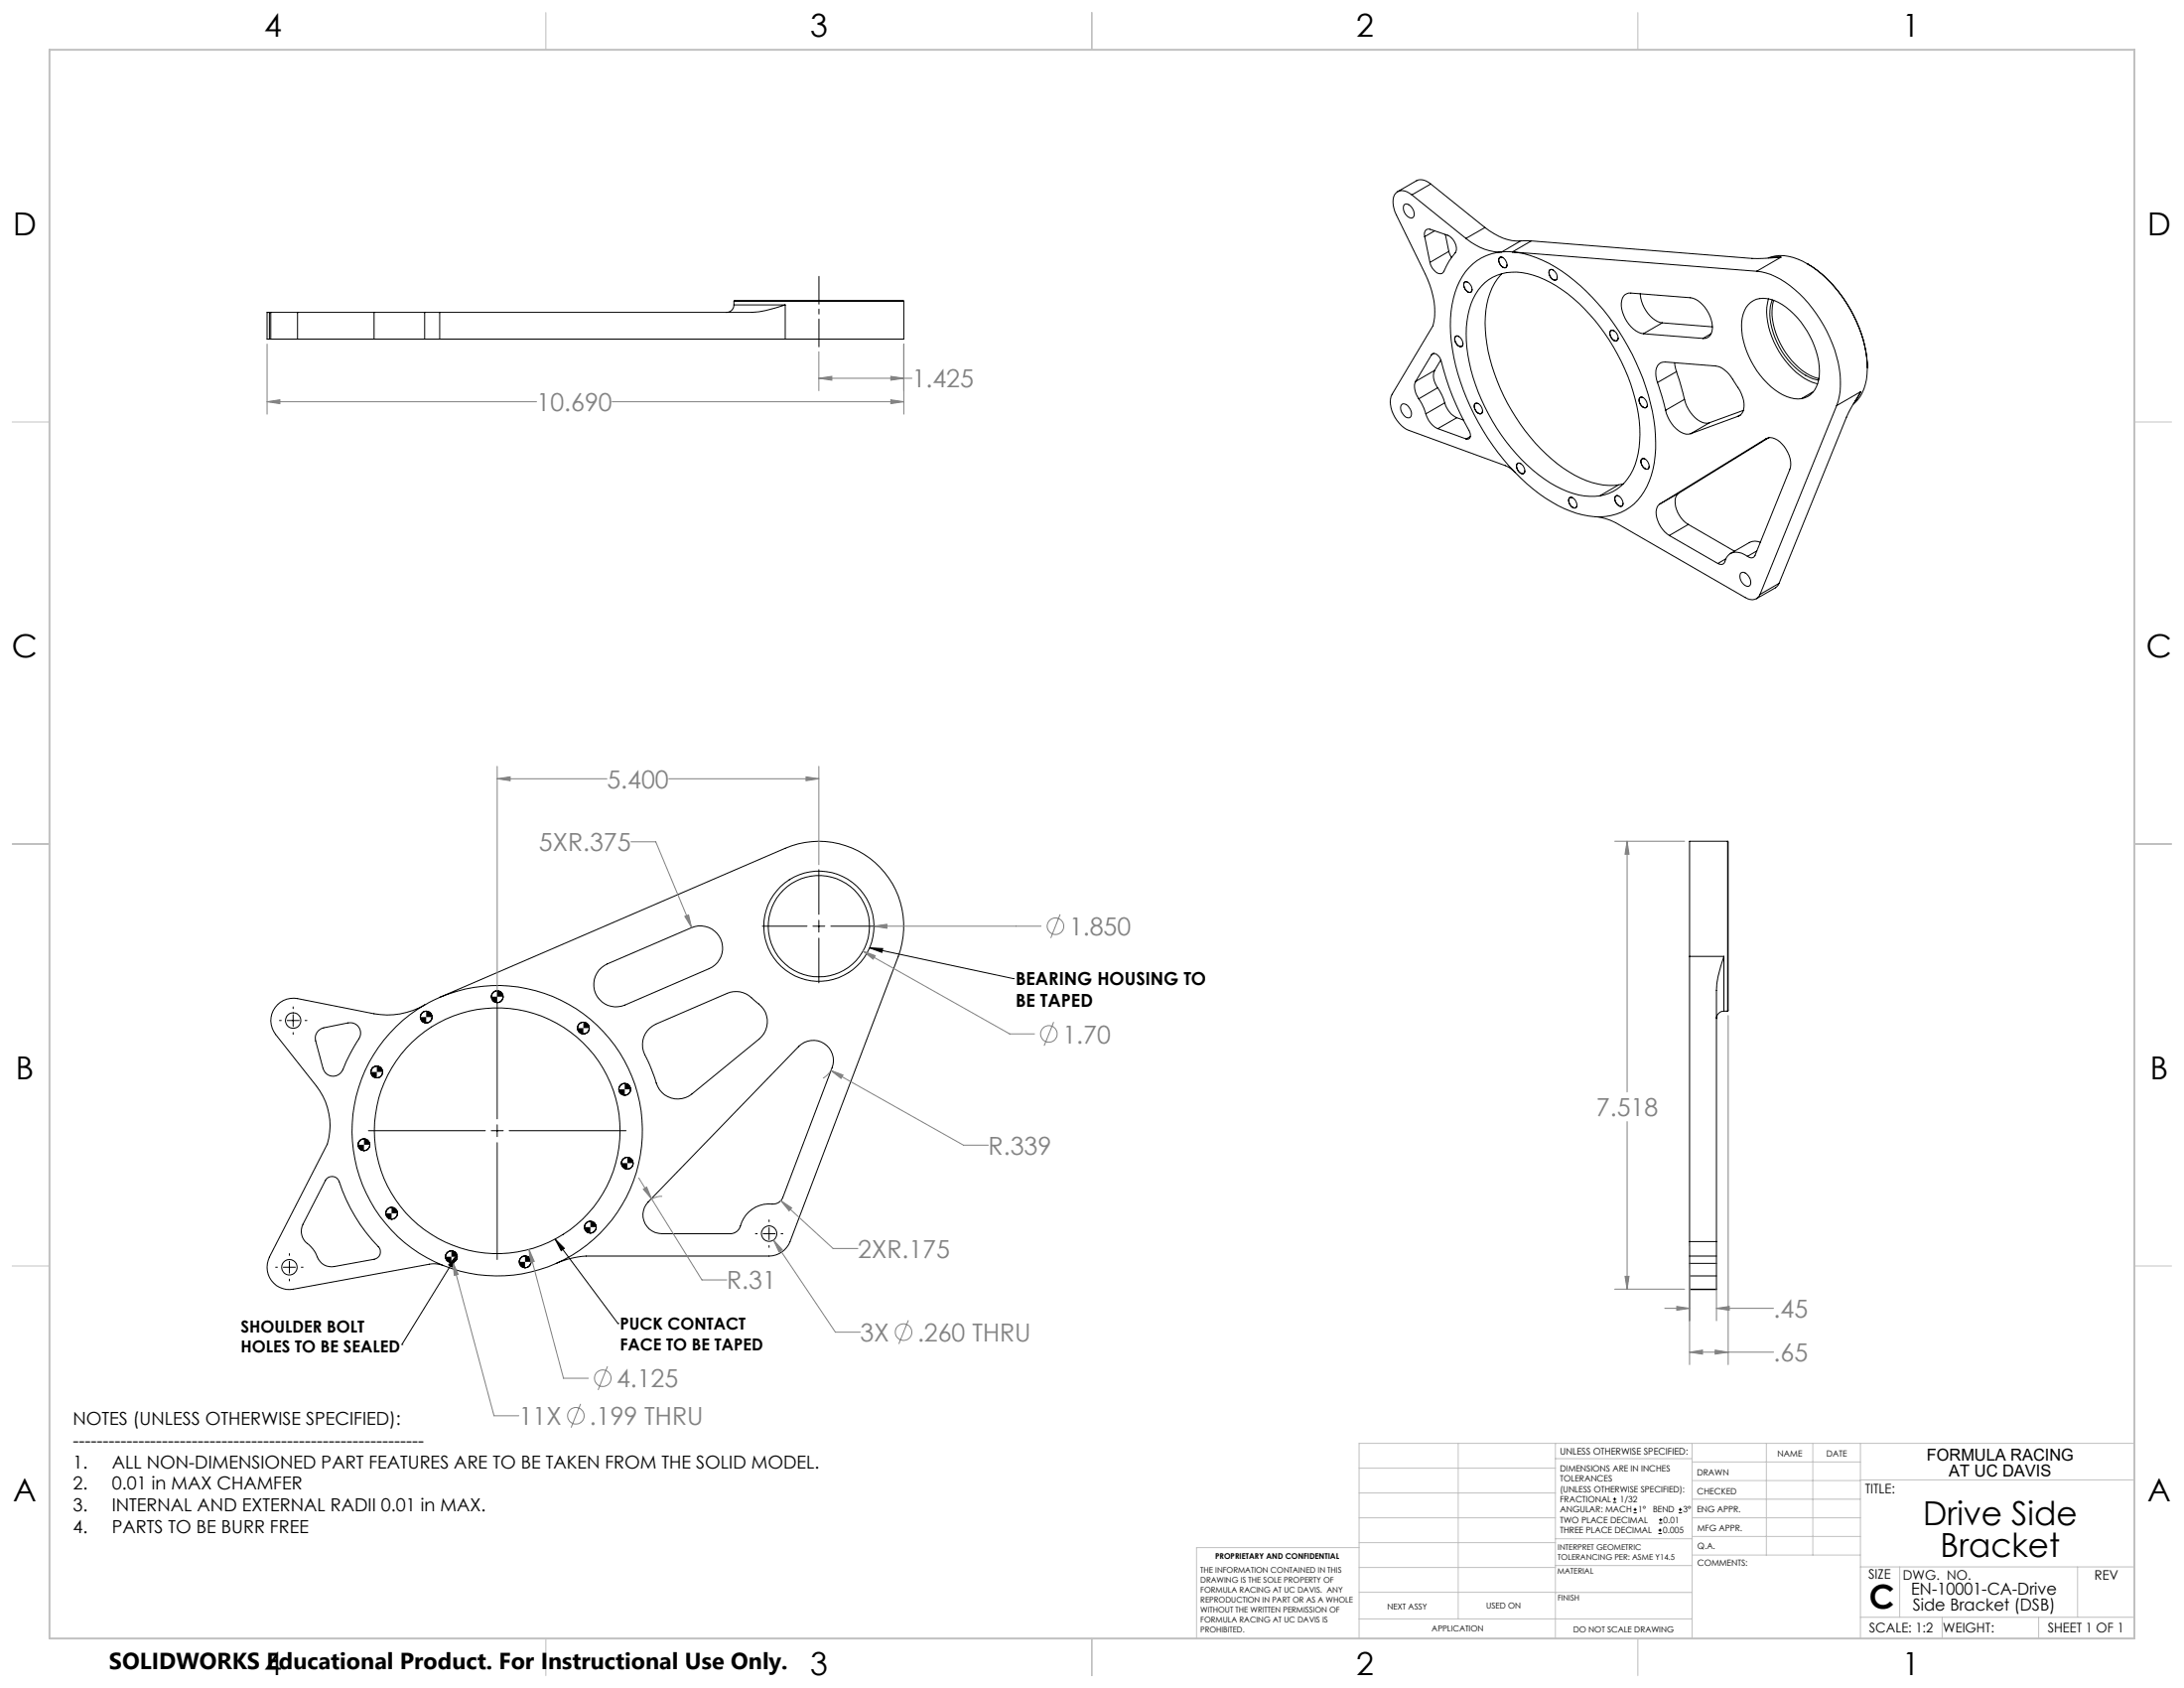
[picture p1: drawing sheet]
<svg xmlns="http://www.w3.org/2000/svg" width="559mm" height="432mm" viewBox="0 0 559 432" stroke-linecap="round" stroke-linejoin="round" font-family="sans-serif">
<g fill="none" stroke="#000" stroke-width=".25">
<path d="M359.2 52.5a1.26 1.26 0 0 1 2 .5l.5 .9a1.13 1.13 0 0 1-.7 1.9 2.66 2.66 0 0 1-1.8-3.3zM361.2 49.8a3.1 3.1 0 0 0-4-.4 5.2 5.2 0 0 0 .1 5.6l7.3 15a19.2 19.2 0 0 1 2 13.3l-10.4 17.6a7.4 7.4 0 0 0 2.4 8l1.9 1.2 24.6 9 1.3 .7 1.2 1M361.2 49.8l13.9 11.2M366.1 47.1a3.4 3.4 0 0 0-3.7-.9l-4.8 2.8M366.1 47.1l-4.9 2.7M366.1 47.1l13.8 11.1M367.1 59.1l-2.6 1.4M379.9 58.2a13.3 13.3 0 0 0 9.2 3.4M379.9 58.2l-4.8 2.8M68.9 79.9h-.6v6.8h.6M68.9 79.9h.4M68.9 79.9v6.8"/>
<path d="M69.3 79.9h6.8M69.3 79.9v6.8M76.1 79.9h19.6M76.1 79.9v6.8M95.7 79.9h13M95.7 79.9v6.8M108.7 79.9h3.8M108.7 79.9v6.8M112.5 79.9v6.8M187.8 78a1.87 1.87 0 0 1-1.9 1.9M187.8 77l.2-.1h43.1l.1 .1M187.8 77h43.4"/>
<path d="M187.8 78h13.1M187.8 77v1M200.9 78a29.5 29.5 0 0 1-8.5 1.9h-79.9M200.9 78v8.7M231.2 77v9.7h-30.3M364.5 60.5a1.25 1.25 0 0 1 .1-1.4 1.25 1.25 0 0 1 1.3-.4l4.5 1.5a3.3 3.3 0 0 1 1.1 5.5l-1.8 3.1a1.33 1.33 0 0 1-1.5 1.2l-.9-.4-.7-.9-.7-1.6M364.5 60.5l1.4 6.6M369.8 60l.9 4.3M370.7 64.3l.7 1.6M370.7 64.3l-4.8 2.8M374.7 72.2a1.33 1.33 0 0 1 1.7 1 .95 .95 0 0 1 .3 1 .95 .95 0 0 1-.8 .6 2 2 0 0 1-1.2-2.6zM375.1 61a13.6 13.6 0 0 0 9.1 3.5"/>
<path d="M375.6 72.2a.64 .64 0 0 0-.8-.1 .64 .64 0 0 0-.3 .7l.2 .9 .9 .9M376.7 74a.66 .66 0 0 1-.4 .7 .66 .66 0 0 1-.7-.1M379.1 73.2a12.1 12.1 0 0 1 13.2-2.8 36.1 36.1 0 0 1 17.1 13.2 48.2 48.2 0 0 1 10.2 27.6 18.5 18.5 0 0 1-3.9 12.2 11.8 11.8 0 0 1-11.8 3.2 33.7 33.7 0 0 1-17.3-12 48.4 48.4 0 0 1-11.5-29.2 18.5 18.5 0 0 1 4-12.2zM383.6 65.9a1.46 1.46 0 0 1 2 1.4 .78 .78 0 0 1-.8 1.2 2 2 0 0 1-1.2-2.6zM384.2 64.5h2.8M384.2 64.5a13.6 13.6 0 0 0-11.9 10.3 37.8 37.8 0 0 0 1.4 22.8 62.4 62.4 0 0 0 13.9 23.2M384.3 70a17.7 17.7 0 0 0-4.3 12.6 48.3 48.3 0 0 0 10.2 27.6 36.5 36.5 0 0 0 17.1 13.2 15.1 15.1 0 0 0 6.8 .6M384.5 65.9a.73 .73 0 0 0-.9 .1 .73 .73 0 0 0-.1 .9l.4 .9 .6 .6M385.6 67.7a.66 .66 0 0 1-.3 .7 .66 .66 0 0 1-.8 0M387 64.5a30.6 30.6 0 0 1 17.3 8.6 60.9 60.9 0 0 1 19.1 36.1 26.3 26.3 0 0 1-2.7 16.5 13.1 13.1 0 0 1-12.6 6.5M387 64.5l62.5 4.9M389.1 61.6h2.7"/>
<path d="M389.1 61.6l-4.9 2.9M391.8 61.6l56.5 4.5 7.4-.3M391.8 61.6l-4.8 2.9M396.5 69.1a1.46 1.46 0 0 1 1.9 1.4 .78 .78 0 0 1-.3 1.1 .78 .78 0 0 1-1-.3 1.85 1.85 0 0 1-.6-2.2zM397.4 69.1a.64 .64 0 0 0-.8-.1 .64 .64 0 0 0-.3 .7l.5 1.2a.9 .9 0 0 0 .7 .7 .9 .9 0 0 0 .9-.3v-.4M419.7 75.1a8.6 8.6 0 0 0 5 7.4l.6 .1M447.3 77.9a5.7 5.7 0 0 1 6.7-1 21.3 21.3 0 0 1 11.3 15.5 9.1 9.1 0 0 1-2.1 8.6 6.4 6.4 0 0 1-7.1 0 21.7 21.7 0 0 1-10.5-18.6 7.8 7.8 0 0 1 1.7-4.5zM449.5 69.4a19.9 19.9 0 0 1 12 6.9 34.7 34.7 0 0 1 9.4 21 15.4 15.4 0 0 1-1 6.5M452.4 66a11 11 0 0 1 10 1.5M452.5 76.4a16.1 16.1 0 0 0 2 12.3 18.6 18.6 0 0 0 10.1 9.4l.4 .1M453.5 76.7a14 14 0 0 0 1.2 10.9 17 17 0 0 0 10.1 9.6h.5M453.8 76.8a17 17 0 0 0 3.8 14.4 14 14 0 0 0 7.8 5.6"/>
<path d="M455.7 65.8l-2.6 .1M455.7 65.8l-6.2 3.6M462.4 67.5a33.7 33.7 0 0 1 15.4 26.9 11.4 11.4 0 0 1-3.6 9M462.4 67.5a33.6 33.6 0 0 1 15.4 26.6M68.9 86.7h.4M69.3 86.7h6.8M76.1 86.7h19.6M95.7 86.7h13M108.7 86.7h3.8M112.5 86.7h88.4M362.2 97.6a4.7 4.7 0 0 0 .8 4.4M366.3 90.7a1.28 1.28 0 0 1 2 .7l.3 .5a73.8 73.8 0 0 0 7.5 18.7 1.04 1.04 0 0 1 .1 1.1 1.04 1.04 0 0 1-1.1 .6"/>
<path d="M366.3 90.7l-4.1 6.9M366.9 90.4l-.6 .3M367.1 94.8a4.5 4.5 0 0 0 .7 4.4M367.1 94.8l-4.9 2.8M367.8 99.2l1.1 1.9 .8 1.9M367.8 99.2l-4.8 2.8M368.7 92.1l-1.6 2.7M372.4 86.1a1.33 1.33 0 0 1 1.7 1 .95 .95 0 0 1 .3 .9 .95 .95 0 0 1-.8 .7 2 2 0 0 1-1.2-2.6zM373.3 86.1l-.7-.2a1.45 1.45 0 0 0 .3 2.4l.4 .2M374.3 87.9a.64 .64 0 0 1-.3 .7 .64 .64 0 0 1-.7-.1M412.1 84.6a1.25 1.25 0 0 1 1.7 1 .86 .86 0 0 1 .2 1.1 .86 .86 0 0 1-1 .4l-.9-1a1.31 1.31 0 0 1 0-1.5zM413 84.6a.64 .64 0 0 0-.8-.1 .64 .64 0 0 0-.3 .7l.4 1.3a1.16 1.16 0 0 0 1.5 .6l.2-.6"/>
<path d="M420.5 85.4a8 8 0 0 1-5.7-7.9 2.35 2.35 0 0 1 2.5-2.5l15.2 1.2a7.8 7.8 0 0 1 5.5 6.3 3.5 3.5 0 0 1-1.2 3.9l-1.1 .2M420.5 85.4l15.2 1.2M424.1 97.9l2.1 7.1M424.1 97.9l-.3-.9a3.6 3.6 0 0 1 1.2-4.2l1.1-.2 12.9 1a7.3 7.3 0 0 1 4.8 4.2l.2 .3a9.4 9.4 0 0 1 2.1 6.6 2.21 2.21 0 0 1-1.4 1.8M425.3 82.6l-4.8 2.8M425.3 82.6l12.9 1M428.5 92.8l.4 2.3M428.9 95.1l2.1 7.1M428.9 95.1l-4.8 2.8M437.8 85.4l-2.1 1.2M358.7 103.4a2.24 2.24 0 0 1 2.4 2.6 .89 .89 0 0 1-.5 .9 .89 .89 0 0 1-1-.3 2.33 2.33 0 0 1-.9-3.2zM363 102l.9 1.4 .9 2.5"/>
<path d="M364.8 105.9a5.8 5.8 0 0 0 3.1 3.7M367.9 109.6l7.2 2.7M369.7 103a5.7 5.7 0 0 0 3 3.9M369.7 103l-4.9 2.9M372.7 106.9l-4.8 2.7M372.7 106.9l1.7 .6M376.2 111.7l-1.1 .6M377.4 103.3a1.64 1.64 0 0 1 1.9 2.2l-.2 .2a1.46 1.46 0 0 1-1.9-1.4v-.8zM378.3 103.3a.74 .74 0 0 0-1 0 .74 .74 0 0 0 0 1l.3 .8 .7 .6M379.3 105.1a.64 .64 0 0 1-.3 .7 .64 .64 0 0 1-.7-.1M388.2 118.6a1.25 1.25 0 0 1 1.7 1 .86 .86 0 0 1 .3 1.1 .86 .86 0 0 1-1.1 .4l-.9-1a1.31 1.31 0 0 1 0-1.5zM389.1 118.6l-.3-.1a.91 .91 0 0 0-.8 .6 .91 .91 0 0 0 .2 1l.2 .3a1.16 1.16 0 0 0 1.5 .6l.2-.6"/>
<path d="M419.6 101.7a1.25 1.25 0 0 1 1.7 1 .91 .91 0 0 1 .2 1 .91 .91 0 0 1-.7 .6 1.95 1.95 0 0 1-1.2-2.6zM420 117.4a1.62 1.62 0 0 1 2 1.9 .64 .64 0 0 1-.4 .6 .64 .64 0 0 1-.7 0l-.9-1a1.31 1.31 0 0 1 0-1.5zM420.4 101.7a.64 .64 0 0 0-.7 0 .64 .64 0 0 0-.3 .6l.4 1.3 .6 .6M420.9 117.4l-.3-.1a.71 .71 0 0 0-.7 .3 .71 .71 0 0 0 0 .8l.4 .9 .6 .6M421.5 103.6a.64 .64 0 0 1-.3 .6 .64 .64 0 0 1-.8 0M422 119.3a.64 .64 0 0 1-.4 .6 .64 .64 0 0 1-.7 0M426.2 105a7.9 7.9 0 0 0 5.2 6.1l1.2-.2M431 102.2a8 8 0 0 0 5.3 6l1.1-.1M431 102.2l-4.8 2.8M437.4 108.1l-4.8 2.8M444.7 106.5l-12.1 4.4M445.3 106.2l-.6 .3"/>
<path d="M446.1 105l-8.7 3.1M451.9 112.2a4 4 0 0 1 4.6 2 6.6 6.6 0 0 1 1.4 5.9l-8.8 22a1.16 1.16 0 0 1-2 .2M451.9 112.2l-27.2 16.7M452 112.1l-.1 .1M452.6 111.9l-23.1 14.3M464 100.2l-3.1 1.8M469.9 103.8l-19.6 48.2M476.1 100.2l-2.4 4-1.3 2.5-17.2 42.5M476.1 100.2l-1.4 2.5M476.1 100.2l-6.2 3.6M387.6 120.8a36.8 36.8 0 0 0 17.4 10.9l3.1 .5M401.5 127.4a1.46 1.46 0 0 1 1.9 1.4 .78 .78 0 0 1-.7 1.2 1.97 1.97 0 0 1-1.2-2.6z"/>
<path d="M402.4 127.4a.72 .72 0 0 0-.9 .1 .72 .72 0 0 0-.1 .9l.4 .8 .6 .6M403.5 129.2l-.1 .3a.65 .65 0 0 1-1 .3M408.1 132.2a13.8 13.8 0 0 1 5.3 1.5l33.1 19.2a2.4 2.4 0 0 0 3.8-.9M413.3 126.9a1.33 1.33 0 0 1 1.8 1.1 .93 .93 0 0 1 .2 .9 .93 .93 0 0 1-.8 .6 2 2 0 0 1-1.2-2.6zM414.1 124l-4.8 2.9M414.2 126.9l-.3-.1a.93 .93 0 0 0-.8 .6 .93 .93 0 0 0 .2 1l.6 .7a.77 .77 0 0 0 1.3 0l.1-.3M415.3 123.8l-1.2 .2M424.7 128.9a3.4 3.4 0 0 0-.6 4.3l1.3 2.2 1.7 1.6M427.1 137l12.4 7.1M429.5 126.2a4 4 0 0 0-.2 5l.4 .7a6.5 6.5 0 0 0 2.3 2.3M429.5 126.2l-4.8 2.7M432 134.2l-4.9 2.8"/>
<path d="M432 134.2l11.8 6.8M450.4 138.7a3.2 3.2 0 0 0-2.8 .1l-4.9 2.8M441.6 142.9l-2.1 1.2M445.3 146.7a1.21 1.21 0 0 1 2 .5l.5 1a1.13 1.13 0 0 1-.7 1.8 2.66 2.66 0 0 1-1.8-3.3zM447.1 142.3a3.6 3.6 0 0 0-5.1 0l-.6 1.3a1.11 1.11 0 0 1-1.9 .5M449.5 140.9l-2.4 1.4M455.2 149.2l-.9 1.2-4.9 2.7M455.2 149.2l-4.9 2.8M442 215.2l.2 .2v43.1l-.2 .2M442 215.2v43.5M442 215.2h-9.7v29.5M195.1 236.9h11.4"/>
<path d="M208 236.9h3M209.5 222.5v11.4M209.5 235.4v3M209.5 240v11.4M212.6 236.9h11.4M75 257.6v.4M75 259.5v3.1M108.7 257.1a18.9 18.9 0 0 1-13 2.2l-19.6-3.9a5.7 5.7 0 0 0-5.9 2.7 5.7 5.7 0 0 0 .3 6.5l10.4 13.2a16.6 16.6 0 0 1 2.8 14.9l-14.8 28.9a5.7 5.7 0 0 0 .5 6 5.7 5.7 0 0 0 5.7 2.2l34.8-6.4a6.6 6.6 0 0 1 3.6 .3M108.7 257.1a37.1 37.1 0 0 0-18.5 34.8 37.1 37.1 0 0 0 23.3 31.8M109 258.7l-.5 .1-.6 .4-.3 1M112.5 255.1l-3.8 2M112.5 255.1a37.2 37.2 0 0 1 48.7 19.2 37.2 37.2 0 0 1-18.9 48.9"/>
<path d="M112.5 255.1l88.4-38.1a21.7 21.7 0 0 1 23.6 4.2 21.7 21.7 0 0 1 5.3 23.5l-27.7 72.9a5.8 5.8 0 0 1-5.3 3.7h-46.8a22.1 22.1 0 0 0-7.7 1.9M127.2 253.5l-.7 .1a1.35 1.35 0 0 0-.8 1.4M127.2 256.3v29.9M128.7 255l-.5 1.1-1 .4M153.2 248.2l1.4-1.2 .8-.4 21.5-9.3a5.7 5.7 0 0 1 7.5 3 5.7 5.7 0 0 1-3 7.5l-21.5 9.3a5.7 5.7 0 0 1-6.8-1.8 5.7 5.7 0 0 1 .1-7.1zM222.5 242.5l3.3 .1-.2 1zM222.5 242.5l36.8 7.8M259.3 250.3h.1M432.3 244.7h8.8M432.3 244.7v72.9M441.1 258.7a1.93 1.93 0 0 0-1.9 1.9M441.1 244.7a27.3 27.3 0 0 0-1.9 8.6v64.3"/>
<path d="M441.1 244.7v14M441.1 258.7h.9M71.5 261.1h.5M73.5 261.1h3.1M75 264.1v.5M78.1 261.1h.4M81.4 263.7l1.4-.8 6.3-1.2a2.67 2.67 0 0 1 2.7 1.1 2.67 2.67 0 0 1 0 2.9 53.2 53.2 0 0 0-4.4 8.4 2.65 2.65 0 0 1-2.6 1.2 2.65 2.65 0 0 1-2.1-2l-1.9-7.1a2.6 2.6 0 0 1 .6-2.5zM96.4 272.7a1.49 1.49 0 0 0-1.5 1.5M97.9 274.2l-.4 1-.4 .4-.7 .1M110.6 260.2l-.3 .8a1.32 1.32 0 0 1-1.3 .7M149.3 261.5l-1.2 .5-.3 1M150.8 263l-.4 1-1.1 .5"/>
<path d="M159.8 277.1l-.7 .2-.4 .4-.4 1M161.3 278.7l-.2 .8a1.32 1.32 0 0 1-1.3 .6M166.3 263l1.5-1 18.3-7.9a6.2 6.2 0 0 1 7.1 1.9 5.9 5.9 0 0 1 1 9.8l-17.2 14.1a5.8 5.8 0 0 1-9.4-3.8l-2.1-5.4a5.9 5.9 0 0 1 .8-7.7zM204.4 267.7a5.2 5.2 0 0 1 6.4-.8 5.2 5.2 0 0 1 2.1 6.2l-12.6 33.2a2.66 2.66 0 0 1-2.7 1.7 7.7 7.7 0 0 0-8.3 6l-.8 1-.8 .5-.8 .1h-17.6a4.8 4.8 0 0 1-4.4-2.9 4.8 4.8 0 0 1 .9-5.2zM93.1 291.3l-1 .4-.3 .4-.2 .7M94.3 289.2h29.9M94.6 292.8v.2a1.45 1.45 0 0 1-1.5 1.3M125.7 289.2h3.1M127.2 287.7v3.1M127.2 292.3v29.9M130.3 289.2h29.9M160.5 296.1h-.2a1.53 1.53 0 0 0-1.3 1.4"/>
<path d="M162 297.5l-.4 1.1-1.1 .4M83.6 301.5a1.94 1.94 0 0 1 3.2 .8 44 44 0 0 0 10.3 17 1.93 1.93 0 0 1-1.3 2.8l-10.3 1.9a4.2 4.2 0 0 1-4.7-3.5l-1.4-1.7a4.4 4.4 0 0 1-2.1-5zM100.2 308.9l-.7 .1a1.36 1.36 0 0 0-.8 1.4M101.7 310.4l-.2 .6a1.36 1.36 0 0 1-1.3 .9M115.5 320l-1.1 .5-.4 1M142 317l2.4 2.3-.8 .6zM142 317l16.1 21.6M151.1 312.4h-.3a1.53 1.53 0 0 0-1.3 1.5M152.5 313.9v.2a1.53 1.53 0 0 1-1.4 1.3M193.3 315.6h.4M195.3 315.6h3M196.8 312.1v.4"/>
<path d="M196.8 314v3.1M196.8 318.6v.5M199.8 315.6h.5M432.3 317.6v3.7M432.3 317.6h6.9M439.2 317.6v3.7M70.5 324.2h.5M72.5 324.2h3.1M74 320.7v.4M74 322.7v3M74 327.2v.5M77.1 324.2h.4"/>
<path d="M116.9 321l-1.3 3.1-.8-.5zM116.9 321l-14.1 22.9M117 321.5l-.4 1-1.1 .5M134.3 321.3l-1 .4-.4 1.1M135.9 322.8l-.5 1.1-1.1 .4M142.3 323.2a37.1 37.1 0 0 1-28.8 .5M158.1 338.6h.1M432.3 321.3v1.9M432.3 323.2v3.2M432.3 321.3h6.9M432.3 326.4h6.9M432.3 326.4v3.5h6.9v-3.5"/>
<path d="M432.3 323.2h6.9M432.3 329.8h6.9M439.2 321.3v1.9M439.2 323.2v3.2M102.8 343.9h.1M412.7 384.3h.9M412.7 383.5h.9M413.1 383.1v.8M418 387h.8M418 386.2h.8M418.4 385.7v.9M424.3 392.3h.9"/>
<path d="M424.3 391.4h.9M424.5 389.6h.8M424.5 388.8h.8M424.7 391v.9M424.9 388.4v.8M429.5 387h.9M429.5 386.2h.9M429.9 385.7v.9"/>
<circle cx="209.5" cy="236.9" r="13"/>
<circle cx="209.5" cy="236.9" r="14.1"/>
<circle cx="127.2" cy="255" r="1.51"/>
<circle cx="75" cy="261.1" r="1.98"/>
<circle cx="96.4" cy="274.2" r="1.51"/>
<circle cx="96.4" cy="274.2" r="1.52"/>
<circle cx="109.1" cy="260.2" r="1.51"/>
<circle cx="149.3" cy="263" r="1.53"/>
<circle cx="149.3" cy="263" r="1.5"/>
<circle cx="159.8" cy="278.7" r="1.52"/>
<circle cx="93.1" cy="292.8" r="1.5"/>
<circle cx="93.1" cy="292.8" r="1.52"/>
<circle cx="127.2" cy="289.2" r="31.4"/>
<circle cx="160.5" cy="297.5" r="1.51"/>
<circle cx="100.2" cy="310.4" r="1.52"/>
<circle cx="100.2" cy="310.4" r="1.5"/>
<circle cx="151" cy="313.9" r="1.51"/>
<circle cx="196.8" cy="315.6" r="1.98"/>
<circle cx="74.1" cy="324.2" r="1.98"/>
<circle cx="115.5" cy="321.5" r="1.53"/>
<circle cx="115.5" cy="321.5" r="1.49"/>
<circle cx="134.4" cy="322.8" r="1.51"/>
</g>
<g fill="none" stroke="#808080" stroke-width=".25">
<path d="M68.3 88v17.9M209.5 96.8l3.3-.5v1zM209.5 90v9.9M209.5 96.8h23.8M227.9 96.3l3.3 .5-3.3 .5zM231.2 88v17.9M68.3 102.8l3.3-.5v1zM68.3 102.8h69M156.6 102.8h74.6M227.9 102.3l3.3 .5-3.3 .5zM127.2 199.2l3.3-.5v1zM127.2 196v59"/>
<path d="M127.2 199.2h28.1M171.1 199.2h38.4M206.2 198.7l3.3 .5-3.3 .5zM209.5 196v25.2M161.4 215.3h6.4l9.2 22M413.1 215.2h17.9M416.3 215.2l.5 3.3h-1zM416.3 215.2v64.1M175.2 234.4l1-.4 .8 3.3zM223.6 236.9l3.3-.5v1.1zM223.6 236.9h42.7M271.3 233.9l-2.4 6.1"/>
<path d="M220.8 243.3l3.1 1.2-.5 .9zM220.8 243.3l37.5 21.2h6.4M442.2 259.8v89.3M212.3 274.2l-.5 .7-1.2 .9M212.6 273.8l3.1 1.2-.5 .9zM212.6 273.8l33.9 19.1h6.4M269.6 261.4l-2.4 6.1M416.3 286.9v42.9M135.4 319.6l1.3 3.1-1 .2zM135.4 319.6l8.8 33h6.3M163.4 301.3l3.4 5.4M164.6 304.2l.9-.5 1.3 3z"/>
<path d="M166.8 306.7l12.8 20.7h6.3M169.4 306a4.7 4.7 0 0 0-2.6 .7M197.9 317.2l2.3 2.5-.9 .6zM197.9 317.2l15.8 23.6h6.4M199.8 307.1l2.8 1.9-.7 .7zM199.8 307.1l13.3 12.3h6.4M432.3 318.9v30.2M439.2 318.9v19M115.9 322.9l1.3 3.1-1 .2zM115.9 322.9l10.5 39.3h6.4M232.4 337.7l-2.4 6.1M413.1 329.8h17.9"/>
<path d="M415.8 326.5h1l-.5 3.3zM425.9 334.7h6.4M429 334.2l3.3 .5-3.3 .5zM439.2 334.7l3.3-.5v1zM439.2 334.7h14.6M148.6 359.1l-2.5 6.1M155.4 349.5l-2.4 6.1M432.3 345.9l3.3-.5v1zM432.3 345.9h21.5M438.9 345.4l3.3 .5-3.3 .5z"/>
<circle cx="270.1" cy="236.9" r="2.11"/>
<circle cx="268.4" cy="264.5" r="2.11"/>
<circle cx="154.2" cy="352.6" r="2.12"/>
<circle cx="231.2" cy="340.8" r="2.1"/>
<circle cx="147.3" cy="362.2" r="2.13"/>
</g>
<path d="M209.5 88.7v-18" fill="none" stroke="#000" stroke-width=".25" stroke-dasharray="15.2 1.3 1.3 1.3" stroke-dashoffset="8.1"/>
<g fill="none" stroke="#c0c0c0" stroke-width=".25">
<path d="M139.7 3.2v9.5M279.4 3.2v9.5M419.1 3.2v9.5M3.1 107.9h9.6M546.1 107.9h9.5M3.1 215.9h9.6M546.1 215.9h9.5M3.1 323.8h9.6M546.1 323.8h9.5M347.7 375.6h50.3M373.1 369.2v44.9M398 369.2v49.9"/>
<path d="M398 373.1h34.9M432.9 369.2v49.9M432.9 378.7h43.1M432.9 374h43.1M451.9 369.2v28.6M463.8 369.2v28.6M476 369.2v49.9M476 378.6h70.1M546.1 369.2h-198.4v49.9M347.7 394.6h50.3M347.7 388.3h50.3M347.7 381.9h50.3"/>
<path d="M347.7 395.9h-41.6v23.2M398 393.6h35M432.9 383.5h43.1M432.9 388.3h43.1M432.9 393h43.1M433 397.8h43M139.7 419.1v9.6M279.4 419.1v9.6M347.7 414.1h85.2M347.7 401h50.3M347.7 407.3h50.3M398 407.4h34.9"/>
<path d="M398 400.5h35M419.1 419.1v9.6M476 413.7h70.1M476 400.8h70.1M486.1 400.8v12.9M496.9 413.7v5.4M521.6 413.7v5.4M531.6 400.8v12.9"/>
</g>
<path d="M12.7 12.7h533.4v406.4h-533.4z" fill="none" stroke="#c0c0c0" stroke-width=".5"/>
<g fill="#000">
<path d="M222.5 242.5l3.3 .1-.2 1z"/>
<path d="M116.9 321l-1.3 3.1-.8-.5zM142 317l2.4 2.3-.8 .6zM125.7 255l.5 1.1 1 .4v-1.5zM127.2 253.5v1.5h1.5l-.5-1.2zM107.6 260.2l.3 1 .6 .4 .5 .1v-1.5zM109 258.7v1.5h1.6l-.4-1-.5-.4zM94.9 274.2l.4 1 .4 .4 .7 .1v-1.5zM96.4 272.7v1.5h1.5l-.3-.8a1.32 1.32 0 0 0-1.2-.7zM91.6 292.8l.2 .7 .3 .5 1 .3v-1.5zM93.1 291.3v1.5h1.5l-.3-.9-.6-.5zM98.7 310.4v.2a1.53 1.53 0 0 0 1.5 1.3v-1.5zM100.2 308.9v1.5h1.5l-.5-1.2zM114 321.5l.4 1 1.1 .5v-1.5zM115.5 320v1.5h1.5a1.44 1.44 0 0 0-1.5-1.5zM132.9 322.8l.4 1.1 1 .4v-1.5zM134.3 321.3v1.5h1.6l-.5-1.1zM149.5 313.9l.4 1 1.2 .5v-1.5zM151.1 312.4v1.5h1.4v-.2a1.53 1.53 0 0 0-1.4-1.3zM159 297.5l.5 1.2 1 .3v-1.5zM160.5 296.1v1.4h1.5l-.2-.6a1.35 1.35 0 0 0-1.3-.8zM158.3 278.7l.3 .8a1.32 1.32 0 0 0 1.2 .6v-1.4zM159.8 277.1v1.6h1.5l-.3-1-.5-.4zM147.8 263l.2 .7a1.35 1.35 0 0 0 1.3 .8v-1.5zM149.3 261.5v1.5h1.5l-.4-1z"/>
</g>
<path d="M135.4 319.6l.3 3.3 1-.2zM223.6 236.9l3.3 .6v-1.1zM197.9 317.2l1.4 3.1 .9-.6zM115.9 322.9l.3 3.3 1-.2zM220.8 243.3l2.6 2.1 .5-.9zM212.6 273.8l2.6 2.1 .5-.9zM175.2 234.4l1.8 2.9-.8-3.3zM127.2 199.2l3.3-.5v1zM206.2 198.7l3.3 .5-3.3 .5zM199.8 307.1l2.1 2.6 .7-.7zM164.6 304.2l2.2 2.5-1.3-3zM429 334.2l3.3 .5-3.3 .5zM439.2 334.7l3.3-.5v1zM432.3 345.9l3.3-.5v1zM438.9 345.4l3.3 .5-3.3 .5zM415.8 326.5h1l-.5 3.3zM416.3 215.2l.5 3.3h-1zM68.3 102.8l3.3-.5v1zM227.9 102.3l3.3 .5-3.3 .5zM227.9 96.3l3.3 .5-3.3 .5zM209.5 96.8l3.3-.5v1z" fill="#808080"/>
<g font-size="8.5">
<text x="492.1" y="390.1">Drive Side</text>
<text x="496.5" y="398.2">Bracket</text>
<text x="478.3" y="411.4">C</text>
</g>
<g font-size="8.1">
<text x="67.6" y="9.3">4</text>
<text x="207.3" y="9.3">3</text>
<text x="347" y="9.3">2</text>
<text x="486.7" y="9.3">1</text>
<text x="3.3" y="60.1">D</text>
<text x="549.4" y="60.1">D</text>
<text x="3" y="168">C</text>
<text x="549.1" y="168">C</text>
<text x="4" y="276">B</text>
<text x="550.1" y="276">B</text>
<text x="3.3" y="383.9">A</text>
<text x="549.4" y="383.9">A</text>
<text x="67.6" y="428.4">4</text>
<text x="207.3" y="428.4">3</text>
<text x="347" y="428.4">2</text>
<text x="486.7" y="428.4">1</text>
</g>
<g font-size="6.3" fill="#808080">
<text x="233.3" y="99.1">1.425</text>
<text x="137.3" y="105.1">10.690</text>
<text x="155.3" y="201.6">5.400</text>
<text x="137.9" y="217.7">5XR.375</text>
<text x="273.6" y="239.3">1.850</text>
<text x="271.9" y="266.9">1.70</text>
<text x="408.4" y="285.5">7.518</text>
<text x="252.9" y="295.3">R.339</text>
<text x="219.5" y="321.8">2XR.175</text>
<text x="186" y="329.8">R.31</text>
<text x="453.8" y="337.1">.45</text>
<text x="220.1" y="343.2">3X</text>
<text x="234.7" y="343.2">.260 THRU</text>
<text x="453.8" y="348.3">.65</text>
<text x="157.7" y="354.9">4.125</text>
<text x="132.8" y="364.6">11X</text>
<text x="150.9" y="364.6">.199 THRU</text>
</g>
<text font-size="5.9" x="27.9" y="427">SOLIDWORKS Educational Product. For Instructional Use Only.</text>
<g font-size="4.6">
<text x="259.8" y="252.1">BEARING HOUSING TO</text>
<text x="259.8" y="257.7">BE TAPED</text>
<text x="18.6" y="364.4">NOTES (UNLESS OTHERWISE SPECIFIED):</text>
<text x="18.6" y="370">-----------------------------------------------------------</text>
<text x="18.6" y="375.5">1.</text>
<text x="28.7" y="375.5">ALL NON-DIMENSIONED PART FEATURES ARE TO BE TAKEN FROM THE SOLID MODEL.</text>
<text x="18.6" y="381.1">2.</text>
<text x="28.7" y="381.1">0.01 in MAX CHAMFER</text>
<text x="18.6" y="386.7">3.</text>
<text x="28.7" y="386.7">INTERNAL AND EXTERNAL RADII 0.01 in MAX.</text>
<text x="18.6" y="392.3">4.</text>
<text x="28.7" y="392.3">PARTS TO BE BURR FREE</text>
</g>
<g font-size="4.2">
<text x="61.6" y="340.8">SHOULDER BOLT</text>
<text x="158.6" y="340.1">PUCK CONTACT</text>
<text x="61.6" y="346">HOLES TO BE SEALED</text>
<text x="158.6" y="345.4">FACE TO BE TAPED</text>
<text x="493" y="373.5">FORMULA RACING</text>
<text x="498.7" y="377.8">AT UC DAVIS</text>
<text x="489" y="407.9">EN-10001-CA-Drive</text>
<text x="489.4" y="412.1">Side Bracket (DSB)</text>
</g>
<g font-size="3.4">
<text x="477.2" y="381.9">TITLE:</text>
<text x="478.1" y="404">SIZE</text>
<text x="486.9" y="404">DWG. NO.</text>
<text x="535.9" y="404.1">REV</text>
<text x="478.2" y="417.6">SCALE: 1:2</text>
<text x="497.1" y="417.7">WEIGHT:</text>
<text x="523.9" y="417.6">SHEET 1 OF 1</text>
</g>
<text font-size="2.4" x="399.2" y="372.1">UNLESS OTHERWISE SPECIFIED:</text>
<g font-size="2.2">
<text x="399.2" y="376.4">DIMENSIONS ARE IN INCHES</text>
<text x="434.2" y="377.3">DRAWN</text>
<text x="454.8" y="372.5">NAME</text>
<text x="467.3" y="372.6">DATE</text>
<text x="399.2" y="379">TOLERANCES</text>
<text x="399.2" y="381.7">(UNLESS OTHERWISE SPECIFIED):</text>
<text x="434.3" y="382.2">CHECKED</text>
<text x="399.2" y="389.6">TWO PLACE DECIMAL</text>
<text x="399.2" y="384.3">FRACTIONAL</text>
<text x="399.2" y="387">ANGULAR: MACH</text>
<text x="414.5" y="384.3">1/32</text>
<text x="419.1" y="387">1°</text>
<text x="422.9" y="387">BEND</text>
<text x="425.6" y="389.6">0.01</text>
<text x="430.6" y="387">3°</text>
<text x="434.2" y="386.9">ENG APPR.</text>
<text x="399.2" y="392.3">THREE PLACE DECIMAL</text>
<text x="425.5" y="392.3">0.005</text>
<text x="434.3" y="391.6">MFG APPR.</text>
<text x="434.3" y="396.3">Q.A.</text>
<text x="434.3" y="400.5">COMMENTS:</text>
</g>
<g font-size="2.1">
<text x="354.9" y="411.6">NEXT ASSY</text>
<text x="380.3" y="411.6">USED ON</text>
<text x="366.3" y="417.4">APPLICATION</text>
<text x="402.5" y="417.5">DO NOT SCALE DRAWING</text>
</g>
<g font-size="2">
<text x="310.9" y="398.8">PROPRIETARY AND CONFIDENTIAL</text>
<text x="398.6" y="396.5">INTERPRET GEOMETRIC</text>
<text x="398.6" y="399">TOLERANCING PER: ASME Y14.5</text>
<text x="307.2" y="402.4">THE INFORMATION CONTAINED IN THIS</text>
<text x="307.2" y="404.9">DRAWING IS THE SOLE PROPERTY OF</text>
<text x="307.2" y="407.5">FORMULA RACING AT UC DAVIS. ANY</text>
<text x="398.5" y="402.6">MATERIAL</text>
<text x="307.2" y="410">REPRODUCTION IN PART OR AS A WHOLE</text>
<text x="307.2" y="412.5">WITHOUT THE WRITTEN PERMISSION OF</text>
<text x="398.5" y="409.4">FINISH</text>
<text x="307.2" y="415">FORMULA RACING AT UC DAVIS IS</text>
<text x="307.2" y="417.6">PROHIBITED.</text>
</g>
</svg>
